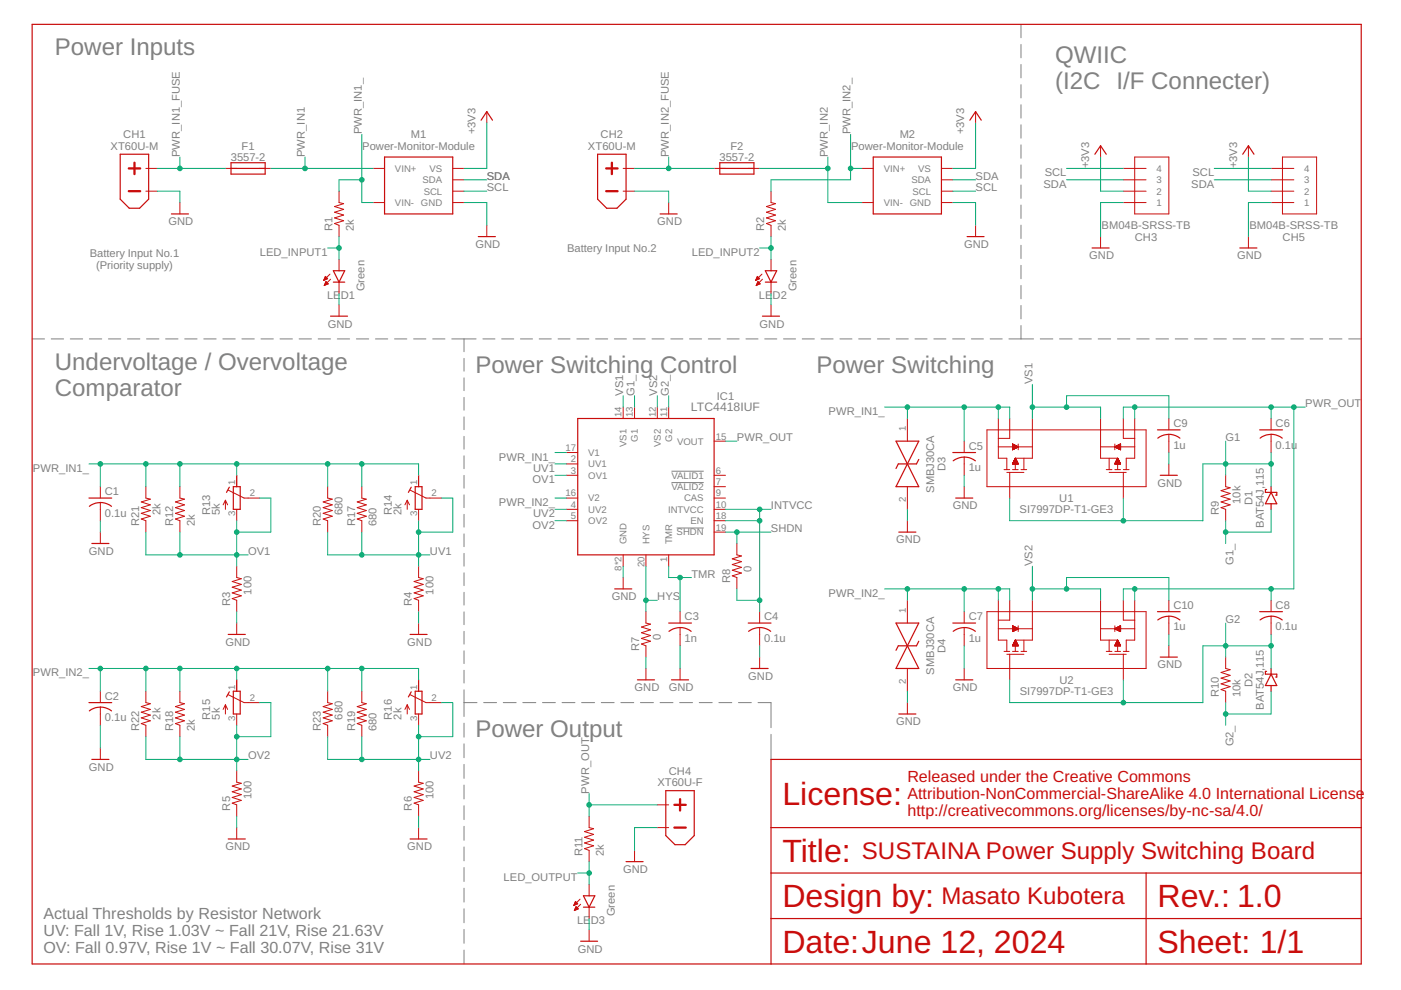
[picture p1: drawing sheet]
<svg xmlns="http://www.w3.org/2000/svg" width="297mm" height="210mm" viewBox="0 0 297 210" stroke-linecap="round" stroke-linejoin="round" font-family="sans-serif">
<g fill="none" stroke="#808080" stroke-width=".21">
<path d="M216.5 5.2v2.8M216.5 9.4v2.9M216.5 13.7v2.8M216.5 17.9v2.9M216.5 22.2v2.8M216.5 26.5v2.8M216.5 30.7v2.8M216.5 35v2.8M216.5 39.2v2.9M216.5 43.5v2.8M216.5 47.7v2.9M216.5 52v2.8"/>
<path d="M216.5 56.3v2.8M6.8 71.9h2.6M10.9 71.9h2.6M14.9 71.9h2.6M18.9 71.9h2.7M23 71.9h2.6M27 71.9h2.7M31.1 71.9h2.6M35.1 71.9h2.6M39.2 71.9h2.6M43.2 71.9h2.6M47.2 71.9h2.7"/>
<path d="M51.3 71.9h2.6M55.3 71.9h2.7M59.4 71.9h2.6M63.4 71.9h2.6M67.5 71.9h2.6M71.5 71.9h2.6M75.6 71.9h2.6M79.6 71.9h2.6M83.7 71.9h2.6M87.7 71.9h2.6M91.7 71.9h2.6M95.8 71.9h5.1"/>
<path d="M98.4 71.9v2.7M98.4 76v2.7M102.4 71.9h2.5M106.4 71.9h2.5M110.3 71.9h2.6M114.3 71.9h2.6M118.3 71.9h2.6M122.3 71.9h2.6M126.3 71.9h2.5M130.3 71.9h2.5M134.2 71.9h2.6M138.2 71.9h2.6"/>
<path d="M142.2 71.9h2.6M146.2 71.9h2.6M150.2 71.9h2.5M154.2 71.9h2.5M158.2 71.9h2.5M162.1 71.9h2.6M166.1 71.9h2.6M170.1 71.9h2.6M174.1 71.9h2.5M178.1 71.9h2.5M182.1 71.9h2.5M186 71.9h2.6"/>
<path d="M190 71.9h2.6M194 71.9h2.6M198 71.9h2.6M202 71.9h2.5M206 71.9h2.5M209.9 71.9h2.6M213.9 71.9h5.2M216.5 60.5v2.9M216.5 64.8v2.8M216.5 69v2.9M220.6 71.9h2.6M224.6 71.9h2.7"/>
<path d="M228.7 71.9h2.7M232.8 71.9h2.7M236.9 71.9h2.7M241 71.9h2.6M245.1 71.9h2.7M249.2 71.9h2.6M253.3 71.9h2.6M257.3 71.9h2.7M261.4 71.9h2.7M265.5 71.9h2.7M269.6 71.9h2.7M273.7 71.9h2.7"/>
<path d="M277.8 71.9h2.6M281.9 71.9h2.6M285.9 71.9h2.7M98.4 80.1v2.7M98.4 84.3v2.7M98.4 88.4v2.7M98.4 92.5v2.7M98.4 96.6v2.8M142.4 99.9h6.8M98.4 100.8v2.7M98.4 104.9v2.7M98.4 109.1v2.7"/>
<path d="M98.4 113.2v2.7M98.4 117.3v2.7M142.4 102.3h6.8M143.5 112h5.7M98.4 121.5v2.7M98.4 125.6v2.7M98.4 129.7v2.7M98.4 133.9v2.7M98.4 138v2.7M98.4 142.1v2.7M98.4 146.3v5.6M98.4 153.3v3"/>
<path d="M98.4 157.7v3M98.4 149h2.7M102.6 149h2.7M106.7 149h2.7M110.8 149h2.8M115 149h2.8M119.2 149h2.7M123.3 149h2.8M127.5 149h2.7M131.6 149h2.8M135.8 149h2.7M140 149h2.7"/>
<path d="M144.1 149h2.7M148.3 149h2.7M152.4 149h2.8M156.6 149h2.7M160.7 149h2.8v5.3M163.5 155.7v5.3M98.4 162.1v2.9M98.4 166.5v2.9M98.4 170.8v3M98.4 175.2v3M98.4 179.6v2.9M98.4 183.9v3"/>
<path d="M98.4 188.3v3M98.4 192.7v2.9M98.4 197.1v2.9M98.4 201.4v3"/>
</g>
<g fill="none" stroke="#c90d0c" stroke-width=".21">
<path d="M30.9 35.7h2.4M47.8 35.7h2.4M55 35.7h2.4M79.1 35.7h2.4M96 35.7h2.4M96 38.1h2.4M103.2 23.7v2.4M132.1 35.7h2.4M151.4 35.7h2.4M158.6 35.7h2.5M182.7 35.7h2.4M199.6 35.7h2.4"/>
<path d="M199.6 38.1h2.4M206.8 23.7v2.4M233.3 30.9v2.4M238.2 35.7h4.8M238.2 38.1h4.8M240.6 33.3h7.2v12.1h-7.2zM264.7 30.9v2.4M269.5 35.7h4.8M269.5 38.1h4.8M271.9 33.3h7.2v12.1h-7.2zM30.9 40.5h2.4M38.1 42.9v2.5"/>
<path d="M68.6 59.4h.1M68.7 59.3h.3M68.7 59.2h.6M68.8 59.1h.6M68.9 58.9h.4M68.9 58.8h.3M68.9 58.7h.2M69 58.6l-.4 .9M69 58.6l.5 .5-.9 .4M69 58.6h.1M69 60h.4M69 59.9h.3"/>
<path d="M69.1 59.7h.1M69.1 59.7l.5 .5-.9 .3zM70 58.1l-1.4 1.4M70.1 59.2l-1.4 1.3M71.9 40.5v2.4l1 .3-2 .6 2 .6-2 .6 2 .6-2 .6 2 .6-2 .6 1 .4v2.4M71.9 55v2.4M71.9 59.8v2.4M79.1 42.9h2.4M96 42.9h2.4M96 40.5h2.4M103.2 47.8v2.4M132.1 40.5h2.4"/>
<path d="M141.8 42.9v2.5M160.2 59.4h.1M160.3 59.3h.3M160.3 59.2h.5M160.4 59.1h.6M160.4 58.9h.5M160.5 58.8h.3M160.5 58.7h.2M160.6 60h.4M160.6 58.6l.5 .5-.9 .4zM160.6 59.9h.2M160.7 59.7h.1"/>
<path d="M160.7 59.7l.5 .5-.9 .3zM161.5 58.1l-1.3 1.4M161.6 59.2l-1.3 1.3M163.5 40.5v2.4l.9 .3-1.9 .6 1.9 .6-1.9 .6 1.9 .6-1.9 .6 1.9 .6-1.9 .6 1 .4v2.4M163.5 55v2.4M163.5 59.8v2.4M182.7 42.9h2.4M199.6 42.9h2.4M199.6 40.5h2.4M206.8 47.8v2.4M233.3 50.2v2.4M238.2 42.9h4.8"/>
<path d="M238.2 40.5h4.8M264.7 50.2v2.4M269.5 42.9h4.8M269.5 40.5h4.8M68.7 60.5h.1M68.8 60.4h.2M68.9 60.3h.4M68.9 60.2h.7M68.9 60.1h.6M71.9 64.6v2.4M160.3 60.5l.1 .1M160.4 60.4h.2"/>
<path d="M160.4 60.3h.5M160.5 60.2h.6M160.5 60.1h.6M163.5 64.6v2.4M120.1 98.4h2.4M120.1 95.9h2.4M132.1 86.3v2.4M134.5 86.3v2.4M139.4 86.3v2.4M141.8 86.3v2.4M151.4 93.5h2.4M192.4 88.7v4.8"/>
<path d="M204.4 93.5v2.4M204.4 96.9v3.9M209.3 91.1h33.7v12.1h-33.7zM211.7 88.7v8.5h1.8v2.4M211.7 94.7h7.2M212.9 99.6h1.2M214.1 88.7v4.2h-2.4M214.7 94.1v1.3M214.7 95.3h.1M214.7 94.7h1.1M214.7 94.6h.9M214.7 94.6h.8"/>
<path d="M214.7 94.5h.7M214.7 94.4l.6 .1M214.7 94.4h.5M214.7 94.3l.4 .1M214.7 94.3h.3M214.7 94.2l.2 .1M214.7 94.2h.1M214.7 94.1h.1M214.7 94.1l1.2 .6-1.2 .7M214.7 95.4h.1M214.7 99.6h1.2M214.7 98.3h1.2"/>
<path d="M214.7 98.3h1.1M214.7 98.2h1.1M214.8 98.2h1M214.8 98.1h1M214.8 95.3h-.1M214.8 98l.9 .1M214.8 98h.9M214.9 98h.8M214.9 97.9h.7M214.9 95.2l-.2 .1M214.9 97.8h.7M215 97.7h.6"/>
<path d="M215 95.2h-.3M215 97.6h.5M215.1 97.6h.4M215.1 97.5h.4M215.1 97.5h.3M215.1 95.1l-.4 .1M215.1 97.4h.3M215.2 97.4h.2M215.2 97.3h.1M215.2 95.1h-.5M215.2 97.2h.1M215.3 97.2l.6 1.2h-1.2z"/>
<path d="M215.3 97.2v2.4M215.3 95l-.6 .1M215.4 95h-.7M215.6 94.9l-.9 .1M215.6 94.9h-.9M215.8 94.8h-1.1M215.9 94.8h-1.2M215.9 94.1v1.3M216.5 99.6h1.2M217.1 97.2v2.4M218.9 88.7v8.5h-3.6M233.3 88.7v8.5h3.7"/>
<path d="M233.3 94.7h7.3M234.5 99.6h1.3M235.2 97.2v2.4M236.4 94.1v1.3M236.4 99.6h1.2M236.4 98.3h1.2M236.4 94.8h1.2M236.4 98.3h1.1M236.4 98.2h1.1M236.5 98.2h1M236.5 94.8h1.1M236.5 98.1h.9"/>
<path d="M236.5 94.7h1.1M236.5 98l.9 .1M236.5 98h.9M236.6 98h.8M236.6 94.6h1M236.6 97.9h.7M236.6 94.9h1M236.6 97.8l.7 .1M236.6 97.8h.7M236.7 94.9h.9M236.7 97.7h.6M236.7 97.7h.5"/>
<path d="M236.7 94.6h.9M236.7 97.6h.5M236.8 97.5h.4M236.8 94.5h.8M236.8 97.5h.3M236.8 95h.8M236.8 97.4h.3M236.9 97.4h.2M236.9 95h.7M236.9 97.3h.1M236.9 94.5h.7M237 97.2l.6 1.2h-1.2z"/>
<path d="M237 97.2v2.4M237 97.2h-.1M237 95.1h.6M237 94.4h.6M237.1 95.1h.5M237.1 94.4h.5M237.2 95.2h.4M237.2 94.3h.4M237.3 95.2h.3M237.3 94.3h.3M237.4 94.2h.2M237.4 95.3h.2"/>
<path d="M237.5 95.3h.1M237.6 94.1h.1M237.6 94.1v1.3M237.6 94.1l-1.2 .6 1.2 .7M238.2 88.7v4.2h2.4M238.2 99.6h1.2M240.6 88.7v8.5h-1.8v2.4M247.8 88.7v2.4M247.8 92.1v3.8M247.8 98.4v2.4M269.5 88.7v2.4M269.5 92.1v3.8"/>
<path d="M21.3 103.2v2.4M21.3 106.6v3.8M21.3 112.8v2.4M30.9 103.2v2.4l1 .2-1.9 .6 1.9 .6-1.9 .6 1.9 .6-1.9 .6 1.9 .7-1.9 .5 .9 .4v2.4M38.1 103.2v2.4l1 .2-1.9 .6 1.9 .6-1.9 .6 1.9 .6-1.9 .6 1.9 .7-1.9 .5 .9 .4v2.4M47.8 106.1v1.9M47.8 106.1l-.5 .9M47.8 106.1l.5 .9M48.4 103.9l3.4 1.7h3.2M50.2 100.8v2.4M50.2 108v2.4M69.5 103.2v2.4l.9 .2-1.9 .6 1.9 .6-1.9 .6 1.9 .6-1.9 .6 1.9 .7-1.9 .5 1 .4v2.4"/>
<path d="M76.7 103.2v2.4l1 .2-2 .6 2 .6-2 .6 2 .6-2 .6 2 .7-2 .5 1 .4v2.4M86.3 106.1v1.9M86.3 106.1l-.4 .9M86.3 106.1l.5 .9M87 103.9l3.3 1.7h3.3M88.8 100.8v2.4M88.8 108v2.4M120.1 100.8h2.4M120.1 105.6h2.4M120.1 110.4h2.4M120.1 108h2.4M132.1 117.6v2.5"/>
<path d="M136.9 117.6v2.5M141.8 117.6v2.5M151.4 112.8h2.4M151.4 100.8h2.4M151.4 103.2h2.4M151.4 105.6h2.4M151.4 110.4h2.4M151.4 108h2.4M156.2 115.2v2.4l1 .3-1.9 .6 1.9 .6-1.9 .6 1.9 .6-1.9 .6 1.9 .6-1.9 .6 .9 .3v2.5M192.4 103.2v4.8M192.4 110.4v2.4M204.4 103.2v2.4"/>
<path d="M213.5 100.2h3.6M214.1 100.2v5.4M235.2 100.2h3.6M238.2 100.2v5.4M259.9 100.8v2.4l.9 .2-1.9 .6 1.9 .6-1.9 .6 1.9 .6-1.9 .6 1.9 .6-1.9 .6 1 .4v2.4M50.2 120.1v2.3l1 .3-2 .6 2 .6-2 .6 2 .6-2 .6 2 .6-2 .6 1 .4v2.4M50.2 132.1v2.4M88.8 120.1v2.3l.9 .3-1.9 .6 1.9 .6-1.9 .6 1.9 .6-1.9 .6 1.9 .6-1.9 .6 1 .4v2.4M88.8 132.1v2.4M132.1 122.4v2.5M136.9 129.7v2.4l1 .2-1.9 .6 1.9 .6-1.9 .7 1.9 .5-1.9 .7 1.9 .6-1.9 .5 .9 .4v2.4M144.2 129.7v2.4"/>
<path d="M144.2 133.1v3.8M161.1 129.7v2.4M161.1 133.1v3.8M161.1 139.3v2.4M192.4 127.3v4.8M204.4 129.7v2.4M204.4 133.1v3.8M209.3 129.7h33.7v12h-33.7zM211.7 127.3v8.4h1.8v2.4M211.7 133.3h7.2M212.9 138.1h1.2M213.5 138.7h3.6"/>
<path d="M214.1 127.3v4.2h-2.4M214.1 138.7v5.4M214.7 132.7l1.2 .6-1.2 .6zM214.7 133.2l1.1 .1M214.7 133.2h1M214.7 133.1l.9 .1M214.7 133.1h.8M214.7 133l.7 .1M214.7 133h.6M214.7 132.9h.5M214.7 132.9h.4M214.7 132.8h.3"/>
<path d="M214.7 132.8h.2M214.7 132.7h.1M214.7 138.1h1.2M214.7 136.9h1.2M214.7 136.8h1.1M214.7 133.9h.1M214.8 136.7h1M214.8 136.6h.9M214.8 133.8l-.1 .1M214.9 136.5h.8M214.9 136.4h.7M214.9 133.8h-.2"/>
<path d="M215 136.3h.6M215 136.2h.5M215.1 133.7l-.4 .1M215.1 136.1h.4M215.1 136h.3M215.2 133.7h-.5M215.2 135.9h.2M215.2 135.8h.1M215.3 135.7l.6 1.2h-1.2zM215.3 135.7v2.4M215.3 133.6h-.6M215.5 133.5h-.8"/>
<path d="M215.6 133.5h-.9M215.7 133.4h-1M215.8 133.3l-1.1 .1M215.9 132.7v1.2M216.5 138.1h1.2M217.1 135.7v2.4M218.9 127.3v8.4l-3.7 .1M233.3 127.3v8.4h3.7M233.3 133.3h7.3M234.5 138.1h1.3M235.2 135.7v2.4M235.2 138.7h3.6"/>
<path d="M236.4 133.3l1.2-.6v1.2zM236.4 132.7v1.2M236.4 138.1h1.2M236.4 136.9h1.2M236.4 133.3h1.2M236.4 136.8h1.1M236.5 133.3h1.1M236.5 136.7h1M236.5 136.6l.9 .1M236.5 133.2h1.1M236.5 136.6h.9M236.5 133.4h1.1"/>
<path d="M236.5 136.5h.9M236.6 136.5h.8M236.6 136.4h.7M236.6 133.2h1M236.6 136.3h.7M236.7 133.5h.9M236.7 136.3h.6M236.7 136.2h.5M236.7 133.1h.9M236.7 136.1h.5M236.8 136.1h.4M236.8 136h.3"/>
<path d="M236.9 133.1h.7M236.9 135.9h.2M236.9 133.6h.7M236.9 135.9h.1M236.9 133h.7M236.9 135.8h.1M237 133.6h.6M237 135.7v2.4M237 135.7l.6 1.2h-1.2zM237 135.7h.1M237.1 133.7h.5M237.1 132.9h.5"/>
<path d="M237.2 132.9h.4M237.2 133.7h.4M237.3 132.8h.3M237.3 133.8h.3M237.4 132.8h.2M237.4 133.8h.2M237.5 132.7h.1M237.5 133.9h.1M238.2 127.3v4.2h2.4M238.2 138.7v5.4M238.2 138.1h1.2M240.6 127.3v8.4h-1.8v2.4"/>
<path d="M247.8 127.3v2.4M247.8 130.7v3.8M247.8 136.9v2.4M259.9 139.3v2.4l.9 .3-1.9 .6 1.9 .6-1.9 .6 1.9 .6-1.9 .6 1.9 .6-1.9 .6 1 .4v2.4M269.5 127.3v2.4M269.5 130.7v3.8M21.3 146.6v2.4M21.3 149.9v3.9M21.3 158.6v2.4M30.9 146.6v2.4l1 .2-1.9 .6 1.9 .6-1.9 .6 1.9 .6-1.9 .6 1.9 .6-1.9 .6 .9 .4v2.4M38.1 146.6v2.4l1 .2-1.9 .6 1.9 .6-1.9 .6 1.9 .6-1.9 .6 1.9 .6-1.9 .6 .9 .4v2.4M47.8 149.4v2"/>
<path d="M47.8 149.4l-.5 1M47.8 149.4l.5 1M48.4 147.3l3.4 1.7h3.2M50.2 144.1v2.5M50.2 151.4v2.4M69.5 146.6v2.4l.9 .2-1.9 .6 1.9 .6-1.9 .6 1.9 .6-1.9 .6 1.9 .6-1.9 .6 1 .4v2.4M76.7 146.6v2.4l1 .2-2 .6 2 .6-2 .6 2 .6-2 .6 2 .6-2 .6 1 .4v2.4M86.3 149.4v2M86.3 149.4l-.4 1M86.3 149.4l.5 1M87 147.3l3.3 1.7h3.3M88.8 144.1v2.5"/>
<path d="M88.8 151.4v2.4M136.9 141.7v2.4M144.2 141.7v2.4M192.4 141.7v4.9M192.4 149v2.4M204.4 141.7v2.4M50.2 163.4v2.4l1 .3-2 .6 2 .6-2 .6 2 .6-2 .6 2 .6-2 .6 1 .3v2.5M50.2 175.5v2.4M88.8 163.4v2.4l.9 .3-1.9 .6 1.9 .6-1.9 .6 1.9 .6-1.9 .6 1.9 .6-1.9 .6 1 .3v2.5M88.8 175.5v2.4M124.9 173.1v2.4l1 .2-2 .6 2 .6-2 .6 2 .6-2 .6 2 .6-2 .6 1 .4v2.4M139.4 170.6h2.4"/>
<path d="M139.4 175.5h2.4M121.6 192h.1M121.7 191.9h.2M121.8 191.7h.4M121.8 191.6h.6M121.8 193h.1M121.8 191.5h.6M121.9 192.9h.3M121.9 191.4h.4M121.9 192.8h.6M121.9 191.3h.3M121.9 192.7h.7"/>
<path d="M122 191.2h.1M122 192.5h.4M122 191.1l.5 .5-.9 .4zM122 192.4h.3M122.1 192.3h.1M122.1 192.2l.5 .5-.8 .4zM123 190.6l-1.4 1.4M123.1 191.7l-1.3 1.4M124.9 187.5v2.4M124.9 192.3v2.5M124.9 197.1v2.5M134.5 180.3v2.4"/>
</g>
<g fill="none" stroke="#c90d0c" stroke-width=".25">
<path d="M6.8 5.2h281.8v199.2h-281.8zM25.5 32.7h6v9.5l-1.9 2h-2.2l-1.9-2zM49 34.5h7.2v2.4h-7.2zM49 35.7h7.2M81.5 33.3h14.5v12.1h-14.5zM102 25.5l1.2-1.8 1.2 1.8M126.7 32.7h6v9.5l-1.9 2h-2.2l-1.9-2zM152.6 34.5h7.3v2.4h-7.3zM152.6 35.7h7.3M185.1 33.3h14.5v12.1h-14.5zM205.6 25.5l1.2-1.8 1.2 1.8M232.1 32.7l1.2-1.8 1.2 1.8"/>
<path d="M263.5 32.7l1.2-1.8 1.2 1.8M36.3 45.4h3.7M70.7 57.4h2.4l-1.2 2.4zM70.7 59.8h2.4M101.4 50.2h3.6M140 45.4h3.6M162.3 59.8h2.4M162.3 57.4h2.4l-1.2 2.4zM205 50.2h3.6M231.5 52.6h3.7M262.9 52.6h3.6M70.1 67h3.6"/>
<path d="M161.6 67h3.7M122.5 88.7h28.9v28.9h-28.9zM190 93.5h4.8l-4.8 9.7h4.8zM194.8 97.4l-.5 1h-3.8l-.5 .9M202 95.9h4.8M204.4 96.9l1 .1 1.4 .7M204.4 96.9l-1 .1-1.3 .7M245.4 91.1h4.8M247.8 92.1l1.5 .3 .9 .5M247.8 92.1l-1 .1-1.3 .7M267.1 91.1h4.8M269.5 92.1l1 .1 1.4 .7"/>
<path d="M269.5 92.1l-1 .1-1.3 .7M18.9 105.6h4.8M18.9 107.4a3.8 3.8 0 0 1 4.7 0M19.5 115.2h3.6M48.6 103.3l-.6 1.1M49.5 103.2h1.4v4.8h-1.4zM87.2 103.3l-.6 1.1M88 103.2h1.5v4.8h-1.5zM190.6 112.8h3.6M202.6 105.6h3.6M246 100.8h3.6M268.5 103.8h-.2v.6h2.4v.6h-.2"/>
<path d="M269.5 104.4l1.2 2.4h-2.4zM269.5 103.2v1.2M269.5 106.8v1.2M48.4 134.5h3.6M87 134.5h3.6M130.3 124.9h3.6M141.8 132.1h4.8M141.8 133.9a3.8 3.8 0 0 1 4.7 0M158.6 132.1h4.9M158.7 133.9a3.8 3.8 0 0 1 4.7 0M190 132.1h4.8l-4.8 9.6h4.8zM194.8 136l-.5 .9h-3.8l-.5 1"/>
<path d="M202 132.1h4.8M202.1 133.9a3.8 3.8 0 0 1 4.7 0M245.4 129.7h4.8M245.5 131.4a3.8 3.8 0 0 1 4.7 0M246 139.3h3.6M267.1 129.7h4.8M267.2 131.4a3.8 3.8 0 0 1 4.7 0M18.9 149h4.8M18.9 150.7a3.8 3.8 0 0 1 4.7 0M48.6 146.7l-.6 1.1M49.5 146.6h1.4v4.8h-1.4zM87.2 146.7l-.6 1.1"/>
<path d="M88 146.6h1.5v4.8h-1.5zM135.1 144.1h3.7M142.4 144.1h3.6M159.2 141.7h3.7M190.6 151.4h3.6M202.6 144.1h3.6M268.5 142.3h-.2v.6h2.4v.7h-.2M269.5 141.7v1.2M269.5 145.4v1.2M269.5 142.9l1.2 2.5h-2.4zM19.5 161h3.6M48.4 177.9h3.6"/>
<path d="M87 177.9h3.6M141.2 167.6h6v9.6l-1.9 1.9h-2.2l-1.9-1.9zM163.5 175.5h125.1M288.6 161h-125.1v43.4M123.1 199.6h3.6M123.7 189.9h2.4l-1.2 2.4zM123.7 192.3h2.4M132.7 182.7h3.7M163.5 194.8h125.1M163.5 185.1h125.1M243 185.1v19.3"/>
</g>
<path d="M27.3 35.7h2.4M28.5 34.5v2.4M128.5 35.7h2.4M129.7 34.5v2.4M27.3 40.5h2.4M128.5 40.5h2.4M143 170.6h2.4M143 175.5h2.4M144.2 169.4v2.5" fill="none" stroke="#c90d0c" stroke-width=".49"/>
<g fill="none" stroke="#0dab76" stroke-width=".21">
<path d="M33.3 35.7h14.5M38.1 33.3v2.4M57.4 35.7h21.7M64.7 33.3v2.4M76.7 38.1h-4.8v2.4M76.7 28.5v14.4h2.4M98.4 38.1h4.8M103.2 26.1v9.6h-4.8M134.5 35.7h16.9M141.8 33.3v2.4M161.1 35.7h14.4M175.5 33.3v9.6h7.2"/>
<path d="M180.3 28.5v9.6h-16.8v2.4M180.3 35.7h2.4M202 38.1h4.8M206.8 26.1v9.6h-4.8M226.1 35.7h12.1M226.1 38.1h12.1M233.3 33.3v7.2h4.9M257.5 35.7h12M257.5 38.1h12M264.7 33.3v7.2h4.8M33.3 40.5h4.8v2.4M69.5 52.6h2.4"/>
<path d="M71.9 50.2v4.8M98.4 40.5h4.8M98.4 42.9h4.8v4.9M134.5 40.5h7.3v2.4M161.1 52.6h2.4M163.5 50.2v4.8M202 40.5h4.8M202 42.9h4.8v4.9M238.2 42.9h-4.9v7.3M269.5 42.9h-4.8v7.3M71.9 62.2v2.4M163.5 62.2v2.4"/>
<path d="M18.9 98.4h69.9v2.4M21.3 98.4v4.8M30.9 98.4v4.8M38.1 98.4v4.8M50.2 98.4v2.4M69.5 98.4v4.8M76.7 98.4v4.8M117.7 98.4h2.4M117.7 95.9h2.4M132.1 83.9v2.4M134.5 83.9v2.4M139.4 83.9v2.4"/>
<path d="M141.8 83.9v2.4M153.8 93.5h2.4M187.6 86.3h26.5v2.4M192.4 86.3v2.4M204.4 86.3v7.2M211.7 86.3v2.4M218.9 86.3h14.4v2.4M218.9 81.5v7.2M226.1 86.3v-2.4h21.7v4.8M240.6 86.3v2.4M247.8 95.9v2.5M259.9 93.5v7.3"/>
<path d="M269.5 86.3v2.4M269.5 95.9v7.3M269.5 98.4h-14.5v12h-40.9v-4.8M274.3 86.3v38.6h-36.1v2.4M276.7 86.3h-38.5v2.4M21.3 110.4v2.4M30.9 112.8v4.8h21.7M38.1 112.8v4.8M50.2 110.4v9.7M55 105.6h2.4v7.2h-7.2M69.5 112.8v4.8h21.7M76.7 112.8v4.8"/>
<path d="M88.8 110.4v9.7M93.6 105.6h2.4v7.2h-7.2M117.7 110.4h2.4M117.7 105.6h2.4M117.7 100.8h2.4M117.7 108h2.4M153.8 110.4h7.3M153.8 112.8h9.7M153.8 108h9.7M156.2 112.8v2.4M161.1 108v21.7M192.4 108v2.4"/>
<path d="M204.4 100.8v2.4M238.2 105.6v4.8M259.9 110.4v4.8M269.5 108v4.8h-9.6M50.2 129.7v2.4M88.8 129.7v2.4M132.1 120.1v2.3M136.9 120.1v9.6M136.9 139.3v2.4M136.9 127.3h2.5M141.8 120.1v2.3h4.8M144.2 122.4v7.3"/>
<path d="M144.2 136.9v4.8M156.2 124.9v2.4h4.9M161.1 136.9v2.4M187.6 124.9h26.5v2.4M192.4 124.9v2.4M204.4 124.9v4.8M204.4 136.9v4.8M211.7 124.9v2.4M218.9 124.9h14.4v2.4M218.9 120.1v7.2M226.1 124.9v-2.5h21.7v4.9M240.6 124.9v2.4"/>
<path d="M247.8 134.5v2.4M259.9 132.1v7.2M269.5 136.9h-14.5v12.1h-40.9v-4.9M269.5 124.9v2.4M269.5 134.5v7.2M18.9 141.7h69.9v2.4M21.3 141.7v4.9M21.3 153.8v4.8M30.9 141.7v4.9M30.9 156.2v4.8h21.7M38.1 141.7v4.9M38.1 156.2v4.8"/>
<path d="M50.2 141.7v2.4M50.2 153.8v9.6M55 149h2.4v7.2h-7.2M69.5 141.7v4.9M69.5 156.2v4.8h21.7M76.7 141.7v4.9M76.7 156.2v4.8M88.8 153.8v9.6M93.6 149h2.4v7.2h-7.2M192.4 146.6v2.4M238.2 144.1v4.9M259.9 149v4.8"/>
<path d="M269.5 146.6v4.8h-9.6M50.2 173.1v2.4M88.8 173.1v2.4M124.9 168.2v4.9M124.9 170.6h14.5M139.4 175.5h-4.9v4.8M122.5 185.1h2.4M124.9 182.7v4.8M124.9 194.8v2.3"/>
</g>
<g fill="#0dab76" stroke="#0dab76" stroke-width=".21">
<circle cx="38.1" cy="35.7" r=".49"/>
<circle cx="141.8" cy="35.7" r=".49"/>
<circle cx="163.5" cy="52.6" r=".49"/>
<circle cx="71.9" cy="52.6" r=".49"/>
<circle cx="124.9" cy="185.1" r=".49"/>
<circle cx="218.9" cy="124.9" r=".49"/>
<circle cx="226.1" cy="124.9" r=".49"/>
<circle cx="269.5" cy="136.9" r=".49"/>
<circle cx="259.9" cy="136.9" r=".49"/>
<circle cx="238.2" cy="149" r=".49"/>
<circle cx="238.2" cy="110.4" r=".49"/>
<circle cx="269.5" cy="98.4" r=".49"/>
<circle cx="259.9" cy="98.4" r=".49"/>
<circle cx="64.7" cy="35.7" r=".49"/>
<circle cx="218.9" cy="86.3" r=".49"/>
<circle cx="226.1" cy="86.3" r=".49"/>
<circle cx="240.6" cy="86.3" r=".49"/>
<circle cx="274.3" cy="86.3" r=".49"/>
<circle cx="240.6" cy="124.9" r=".49"/>
<circle cx="269.5" cy="124.9" r=".49"/>
<circle cx="269.5" cy="86.3" r=".49"/>
<circle cx="124.9" cy="170.6" r=".49"/>
<circle cx="76.7" cy="38.1" r=".49"/>
<circle cx="50.2" cy="98.4" r=".49"/>
<circle cx="21.3" cy="98.4" r=".49"/>
<circle cx="38.1" cy="98.4" r=".49"/>
<circle cx="76.7" cy="98.4" r=".49"/>
<circle cx="69.5" cy="98.4" r=".49"/>
<circle cx="30.9" cy="98.4" r=".49"/>
<circle cx="192.4" cy="86.3" r=".49"/>
<circle cx="204.4" cy="86.3" r=".49"/>
<circle cx="211.7" cy="86.3" r=".49"/>
<circle cx="175.5" cy="35.7" r=".49"/>
<circle cx="50.2" cy="117.6" r=".49"/>
<circle cx="50.2" cy="112.8" r=".49"/>
<circle cx="38.1" cy="117.6" r=".49"/>
<circle cx="88.8" cy="117.6" r=".49"/>
<circle cx="88.8" cy="112.8" r=".49"/>
<circle cx="76.7" cy="117.6" r=".49"/>
<circle cx="88.8" cy="161" r=".49"/>
<circle cx="88.8" cy="156.2" r=".49"/>
<circle cx="76.7" cy="161" r=".49"/>
<circle cx="50.2" cy="161" r=".49"/>
<circle cx="50.2" cy="156.2" r=".49"/>
<circle cx="38.1" cy="161" r=".49"/>
<circle cx="259.9" cy="151.4" r=".49"/>
<circle cx="259.9" cy="112.8" r=".49"/>
<circle cx="136.9" cy="127.3" r=".49"/>
<circle cx="161.1" cy="110.4" r=".49"/>
<circle cx="161.1" cy="108" r=".49"/>
<circle cx="161.1" cy="127.3" r=".49"/>
<circle cx="144.2" cy="122.4" r=".49"/>
<circle cx="156.2" cy="112.8" r=".49"/>
<circle cx="180.3" cy="35.7" r=".49"/>
<circle cx="50.2" cy="141.7" r=".49"/>
<circle cx="21.3" cy="141.7" r=".49"/>
<circle cx="38.1" cy="141.7" r=".49"/>
<circle cx="76.7" cy="141.7" r=".49"/>
<circle cx="30.9" cy="141.7" r=".49"/>
<circle cx="69.5" cy="141.7" r=".49"/>
<circle cx="211.7" cy="124.9" r=".49"/>
<circle cx="204.4" cy="124.9" r=".49"/>
<circle cx="192.4" cy="124.9" r=".49"/>
</g>
<g font-size="6.8" fill="#c90d0c">
<text x="165.9" y="170.7">License:</text>
<text x="165.9" y="182.7">Title:</text>
<text x="165.9" y="192.3">Design by:</text>
<text x="245.4" y="192.3">Rev.: 1.0</text>
<text x="165.9" y="202">Date:June 12, 2024</text>
<text x="245.4" y="202">Sheet: 1/1</text>
</g>
<g font-size="5.1" fill="#808080">
<text x="11.6" y="11.6">Power Inputs</text>
<text x="223.7" y="13.4">QWIIC</text>
<text x="223.7" y="18.8">(I2C I/F Connecter)</text>
<text x="11.6" y="78.5">Undervoltage / Overvoltage</text>
<text x="11.6" y="83.9">Comparator</text>
<text x="100.8" y="79.1">Power Switching Control</text>
<text x="173.1" y="79.1">Power Switching</text>
<text x="100.8" y="156.2">Power Output</text>
</g>
<g font-size="5.1" fill="#c90d0c">
<text x="182.7" y="182.1">SUSTAINA Power Supply Switching Board</text>
<text x="199.6" y="191.7">Masato Kubotera</text>
</g>
<g font-size="3.4" fill="#c90d0c">
<text x="192.4" y="165.8">Released under the Creative Commons</text>
<text x="192.4" y="169.4">Attribution-NonCommercial-ShareAlike 4.0 International License</text>
<text x="192.4" y="173.1">http://creativecommons.org/licenses/by-nc-sa/4.0/</text>
</g>
<g font-size="3.4" fill="#808080">
<text x="9.2" y="194.8">Actual Thresholds by Resistor Network</text>
<text x="9.2" y="198.4">UV: Fall 1V, Rise 1.03V ~ Fall 21V, Rise 21.63V</text>
<text x="9.2" y="202">OV: Fall 0.97V, Rise 1V ~ Fall 30.07V, Rise 31V</text>
</g>
<text font-size="2.6" fill="#808080" x="146.5" y="87.2">LTC4418IUF</text>
<g font-size="2.4" fill="#808080">
<text x="26.1" y="29.3">CH1</text>
<text x="76.7" y="28.5" transform="rotate(-90 76.7 28.5)">PWR_IN1_</text>
<text x="87.1" y="29.3">M1</text>
<text x="100.8" y="28.5" transform="rotate(-90 100.8 28.5)">+3V3</text>
<text x="127.4" y="29.3">CH2</text>
<text x="180.3" y="28.5" transform="rotate(-90 180.3 28.5)">PWR_IN2_</text>
<text x="190.8" y="29.3">M2</text>
<text x="204.4" y="28.5" transform="rotate(-90 204.4 28.5)">+3V3</text>
<text x="23.4" y="31.7">XT60U-M</text>
<text x="38.1" y="33.3" transform="rotate(-90 38.1 33.3)">PWR_IN1_FUSE</text>
<text x="48.9" y="34.2">3557-2</text>
<text x="51.2" y="31.7">F1</text>
<text x="64.7" y="33.3" transform="rotate(-90 64.7 33.3)">PWR_IN1</text>
<text x="76.8" y="31.7">Power-Monitor-Module</text>
<text x="124.7" y="31.7">XT60U-M</text>
<text x="141.8" y="33.3" transform="rotate(-90 141.8 33.3)">PWR_IN2_FUSE</text>
<text x="152.6" y="34.2">3557-2</text>
<text x="154.9" y="31.7">F2</text>
<text x="175.5" y="33.3" transform="rotate(-90 175.5 33.3)">PWR_IN2</text>
<text x="180.4" y="31.7">Power-Monitor-Module</text>
<text x="230.9" y="35.7" transform="rotate(-90 230.9 35.7)">+3V3</text>
<text x="262.3" y="35.7" transform="rotate(-90 262.3 35.7)">+3V3</text>
<text x="103.2" y="40.5">SCL</text>
<text x="103.2" y="38.1">SDA</text>
<text x="206.8" y="40.5">SCL</text>
<text x="206.8" y="38.1">SDA</text>
<text x="221.2" y="39.8">SDA</text>
<text x="221.5" y="37.4">SCL</text>
<text x="252.6" y="39.8">SDA</text>
<text x="252.8" y="37.4">SCL</text>
<text x="35.7" y="47.8">GND</text>
<text x="139.4" y="47.8">GND</text>
<text x="70.5" y="49" transform="rotate(-90 70.5 49)">R1</text>
<text x="75" y="49" transform="rotate(-90 75 49)">2k</text>
<text x="100.8" y="52.6">GND</text>
<text x="120.2" y="53.4">Battery Input No.2</text>
<text x="162" y="49" transform="rotate(-90 162 49)">R2</text>
<text x="166.6" y="49" transform="rotate(-90 166.6 49)">2k</text>
<text x="204.4" y="52.6">GND</text>
<text x="233.6" y="48.6">BM04B-SRSS-TB</text>
<text x="240.6" y="51">CH3</text>
<text x="264.9" y="48.6">BM04B-SRSS-TB</text>
<text x="271.9" y="51">CH5</text>
<text x="19" y="54.6">Battery Input No.1</text>
<text x="20.4" y="57.1">(Priority supply)</text>
<text x="55.1" y="54.3">LED_INPUT1</text>
<text x="146.7" y="54.3">LED_INPUT2</text>
<text x="230.9" y="55">GND</text>
<text x="262.3" y="55">GND</text>
<text x="69.3" y="63.4">LE</text>
<text x="72.2" y="63.4">D1</text>
<text x="77.3" y="61.7" transform="rotate(-90 77.3 61.7)">Green</text>
<text x="160.9" y="63.4">LE</text>
<text x="163.8" y="63.4">D2</text>
<text x="168.9" y="61.7" transform="rotate(-90 168.9 61.7)">Green</text>
<text x="69.5" y="69.4">GND</text>
<text x="161.1" y="69.4">GND</text>
<text x="132.1" y="83.9" transform="rotate(-90 132.1 83.9)">VS1</text>
<text x="134.5" y="83.9" transform="rotate(-90 134.5 83.9)">G1_</text>
<text x="139.4" y="83.9" transform="rotate(-90 139.4 83.9)">VS2</text>
<text x="141.8" y="83.9" transform="rotate(-90 141.8 83.9)">G2_</text>
<text x="218.9" y="81.5" transform="rotate(-90 218.9 81.5)">VS1</text>
<text x="152" y="84.8">IC1</text>
<text x="175.7" y="88">PWR_IN1_</text>
<text x="276.7" y="86.3">PWR_OUT</text>
<text x="156.2" y="93.5">PWR_OUT</text>
<text x="205.4" y="95.4">C5</text>
<text x="248.8" y="95.1">1u</text>
<text x="248.8" y="90.5">C9</text>
<text x="259.9" y="93.5">G1</text>
<text x="270.5" y="95.1">0.1u</text>
<text x="270.5" y="90.5">C6</text>
<text x="7" y="100.1">PWR_IN1_</text>
<text x="105.8" y="97.6">PWR_IN1_</text>
<text x="113.1" y="100.1">UV1</text>
<text x="200.5" y="99.9" transform="rotate(-90 200.5 99.9)">D3</text>
<text x="205.4" y="99.9">1u</text>
<text x="22.2" y="105">C1</text>
<text x="105.8" y="107.3">PWR_IN2_</text>
<text x="112.9" y="102.5">OV1</text>
<text x="198" y="104.5" transform="rotate(-90 198 104.5)">SMBJ30CA</text>
<text x="224.6" y="106.4">U1</text>
<text x="245.4" y="103.2">GND</text>
<text x="263" y="106.8" transform="rotate(-90 263 106.8)">10k</text>
<text x="265.5" y="107.1" transform="rotate(-90 265.5 107.1)">D1</text>
<text x="22.2" y="109.6">0.1u</text>
<text x="29.5" y="111.6" transform="rotate(-90 29.5 111.6)">R21</text>
<text x="34" y="109.2" transform="rotate(-90 34 109.2)">2k</text>
<text x="36.7" y="111.6" transform="rotate(-90 36.7 111.6)">R12</text>
<text x="41.3" y="111.6" transform="rotate(-90 41.3 111.6)">2k</text>
<text x="44.5" y="109.2" transform="rotate(-90 44.5 109.2)">R13</text>
<text x="46.6" y="109.2" transform="rotate(-90 46.6 109.2)">5k</text>
<text x="68.1" y="111.6" transform="rotate(-90 68.1 111.6)">R20</text>
<text x="72.6" y="109.2" transform="rotate(-90 72.6 109.2)">680</text>
<text x="75.3" y="111.6" transform="rotate(-90 75.3 111.6)">R17</text>
<text x="79.8" y="111.6" transform="rotate(-90 79.8 111.6)">680</text>
<text x="83.1" y="109.2" transform="rotate(-90 83.1 109.2)">R14</text>
<text x="85.1" y="109.2" transform="rotate(-90 85.1 109.2)">2k</text>
<text x="112.9" y="112.1">OV2</text>
<text x="113.1" y="109.7">UV2</text>
<text x="163.5" y="108">INTVCC</text>
<text x="163.5" y="112.8">SHDN</text>
<text x="202" y="108">GND</text>
<text x="216.2" y="108.8">SI7997DP-T1-GE3</text>
<text x="258.4" y="109.2" transform="rotate(-90 258.4 109.2)">R9</text>
<text x="267.9" y="111.9" transform="rotate(-90 267.9 111.9)">BAT54J,115</text>
<text x="18.9" y="117.6">GND</text>
<text x="52.6" y="117.6">OV1</text>
<text x="91.2" y="117.6">UV1</text>
<text x="190" y="115.2">GND</text>
<text x="261.6" y="119.7" transform="rotate(-90 261.6 119.7)">G1_</text>
<text x="146.6" y="122.5">TMR</text>
<text x="154.8" y="123.7" transform="rotate(-90 154.8 123.7)">R8</text>
<text x="159.4" y="121.3" transform="rotate(-90 159.4 121.3)">0</text>
<text x="218.9" y="120.1" transform="rotate(-90 218.9 120.1)">VS2</text>
<text x="48.8" y="128.5" transform="rotate(-90 48.8 128.5)">R3</text>
<text x="53.3" y="126.1" transform="rotate(-90 53.3 126.1)">100</text>
<text x="87.3" y="128.5" transform="rotate(-90 87.3 128.5)">R4</text>
<text x="91.9" y="126.1" transform="rotate(-90 91.9 126.1)">100</text>
<text x="129.7" y="127.3">GND</text>
<text x="139.4" y="127.3">HYS</text>
<text x="145.1" y="131.5">C3</text>
<text x="162" y="131.5">C4</text>
<text x="175.7" y="126.6">PWR_IN2_</text>
<text x="205.4" y="131.5">C7</text>
<text x="248.8" y="129.1">C10</text>
<text x="270.5" y="129.1">C8</text>
<text x="47.8" y="136.9">GND</text>
<text x="86.3" y="136.9">GND</text>
<text x="140.1" y="135.7" transform="rotate(-90 140.1 135.7)">0</text>
<text x="145.1" y="136.1">1n</text>
<text x="162" y="136.1">0.1u</text>
<text x="205.4" y="136.1">1u</text>
<text x="248.8" y="133.7">1u</text>
<text x="259.9" y="132.1">G2</text>
<text x="270.5" y="133.7">0.1u</text>
<text x="7" y="143.4">PWR_IN2_</text>
<text x="135.5" y="138.1" transform="rotate(-90 135.5 138.1)">R7</text>
<text x="198" y="143.1" transform="rotate(-90 198 143.1)">SMBJ30CA</text>
<text x="200.5" y="138.4" transform="rotate(-90 200.5 138.4)">D4</text>
<text x="245.4" y="141.7">GND</text>
<text x="22.2" y="148.4">C2</text>
<text x="134.5" y="146.6">GND</text>
<text x="141.8" y="146.6">GND</text>
<text x="158.6" y="144.1">GND</text>
<text x="202" y="146.6">GND</text>
<text x="216.2" y="147.4">SI7997DP-T1-GE3</text>
<text x="224.6" y="145">U2</text>
<text x="258.4" y="147.8" transform="rotate(-90 258.4 147.8)">R10</text>
<text x="263" y="147.8" transform="rotate(-90 263 147.8)">10k</text>
<text x="265.5" y="145.6" transform="rotate(-90 265.5 145.6)">D2</text>
<text x="22.2" y="152.9">0.1u</text>
<text x="29.5" y="155" transform="rotate(-90 29.5 155)">R22</text>
<text x="34" y="152.6" transform="rotate(-90 34 152.6)">2k</text>
<text x="36.7" y="155" transform="rotate(-90 36.7 155)">R18</text>
<text x="41.3" y="155" transform="rotate(-90 41.3 155)">2k</text>
<text x="44.5" y="152.6" transform="rotate(-90 44.5 152.6)">R15</text>
<text x="46.6" y="152.6" transform="rotate(-90 46.6 152.6)">5k</text>
<text x="68.1" y="155" transform="rotate(-90 68.1 155)">R23</text>
<text x="72.6" y="152.6" transform="rotate(-90 72.6 152.6)">680</text>
<text x="75.3" y="155" transform="rotate(-90 75.3 155)">R19</text>
<text x="79.8" y="155" transform="rotate(-90 79.8 155)">680</text>
<text x="83.1" y="152.6" transform="rotate(-90 83.1 152.6)">R16</text>
<text x="85.1" y="152.6" transform="rotate(-90 85.1 152.6)">2k</text>
<text x="190" y="153.8">GND</text>
<text x="267.9" y="150.5" transform="rotate(-90 267.9 150.5)">BAT54J,115</text>
<text x="52.6" y="161">OV2</text>
<text x="91.2" y="161">UV2</text>
<text x="261.6" y="158.3" transform="rotate(-90 261.6 158.3)">G2_</text>
<text x="18.9" y="163.4">GND</text>
<text x="139.4" y="166.7">XT60U-F</text>
<text x="141.8" y="164.3">CH4</text>
<text x="48.8" y="171.9" transform="rotate(-90 48.8 171.9)">R5</text>
<text x="53.3" y="169.4" transform="rotate(-90 53.3 169.4)">100</text>
<text x="87.3" y="171.9" transform="rotate(-90 87.3 171.9)">R6</text>
<text x="91.9" y="169.4" transform="rotate(-90 91.9 169.4)">100</text>
<text x="124.9" y="168.2" transform="rotate(-90 124.9 168.2)">PWR_OUT</text>
<text x="47.8" y="180.3">GND</text>
<text x="86.3" y="180.3">GND</text>
<text x="123.5" y="181.5" transform="rotate(-90 123.5 181.5)">R11</text>
<text x="128" y="181.5" transform="rotate(-90 128 181.5)">2k</text>
<text x="132.1" y="185.1">GND</text>
<text x="106.8" y="186.8">LED_OUTPUT</text>
<text x="122.3" y="196">LE</text>
<text x="125.2" y="196">D3</text>
<text x="130.3" y="194.3" transform="rotate(-90 130.3 194.3)">Green</text>
<text x="122.5" y="202">GND</text>
</g>
<g font-size="2" fill="#808080">
<text x="83.7" y="36.4">VIN+</text>
<text x="89.6" y="38.8">SDA</text>
<text x="89.8" y="41.3">SCL</text>
<text x="91.1" y="36.4">VS</text>
<text x="187.4" y="36.4">VIN+</text>
<text x="193.2" y="38.8">SDA</text>
<text x="193.5" y="41.3">SCL</text>
<text x="194.7" y="36.4">VS</text>
<text x="245.2" y="41.3">2</text>
<text x="245.2" y="38.8">3</text>
<text x="245.2" y="36.4">4</text>
<text x="276.5" y="41.3">2</text>
<text x="276.5" y="38.8">3</text>
<text x="276.5" y="36.4">4</text>
<text x="83.7" y="43.7">VIN-</text>
<text x="89.3" y="43.7">GND</text>
<text x="187.4" y="43.7">VIN-</text>
<text x="192.9" y="43.7">GND</text>
<text x="245.2" y="43.7">1</text>
<text x="276.5" y="43.7">1</text>
<text x="131.8" y="88.4" transform="rotate(-90 131.8 88.4)">14</text>
<text x="134.2" y="88.4" transform="rotate(-90 134.2 88.4)">13</text>
<text x="139" y="88.4" transform="rotate(-90 139 88.4)">12</text>
<text x="141.4" y="88.4" transform="rotate(-90 141.4 88.4)">11</text>
<text x="119.9" y="95.6">17</text>
<text x="132.8" y="94.8" transform="rotate(-90 132.8 94.8)">VS1</text>
<text x="135.3" y="93.7" transform="rotate(-90 135.3 93.7)">G1</text>
<text x="140.1" y="94.8" transform="rotate(-90 140.1 94.8)">VS2</text>
<text x="142.5" y="93.7" transform="rotate(-90 142.5 93.7)">G2</text>
<text x="143.5" y="94.3">VOUT</text>
<text x="151.7" y="93.2">15</text>
<text x="192" y="91.3" transform="rotate(-90 192 91.3)">1</text>
<text x="121" y="100.4">3</text>
<text x="121" y="98">2</text>
<text x="124.7" y="101.5">OV1</text>
<text x="124.7" y="99.1">UV1</text>
<text x="124.7" y="96.7">V1</text>
<text x="142.4" y="101.5">VALID1</text>
<text x="151.7" y="100.4">6</text>
<text x="49.9" y="102.8" transform="rotate(-90 49.9 102.8)">1</text>
<text x="52.9" y="105.3">2</text>
<text x="88.4" y="102.8" transform="rotate(-90 88.4 102.8)">1</text>
<text x="91.5" y="105.3">2</text>
<text x="119.9" y="105.3">16</text>
<text x="121" y="107.7">4</text>
<text x="124.7" y="106.3">V2</text>
<text x="142.4" y="103.9">VALID2</text>
<text x="145" y="106.3">CAS</text>
<text x="151.7" y="102.8">7</text>
<text x="151.7" y="105.3">9</text>
<text x="151.7" y="107.7">10</text>
<text x="192" y="106.5" transform="rotate(-90 192 106.5)">2</text>
<text x="49.9" y="109.5" transform="rotate(-90 49.9 109.5)">3</text>
<text x="88.4" y="109.5" transform="rotate(-90 88.4 109.5)">3</text>
<text x="121" y="110.1">5</text>
<text x="124.7" y="111.1">OV2</text>
<text x="124.7" y="108.7">UV2</text>
<text x="141.6" y="108.7">INTVCC</text>
<text x="143.5" y="113.5">SHDN</text>
<text x="146.4" y="111.1">EN</text>
<text x="151.7" y="112.5">19</text>
<text x="151.7" y="110.1">18</text>
<text x="132.9" y="115.4" transform="rotate(-90 132.9 115.4)">GND</text>
<text x="137.7" y="115.4" transform="rotate(-90 137.7 115.4)">HYS</text>
<text x="141.4" y="119.1" transform="rotate(-90 141.4 119.1)">1</text>
<text x="142.5" y="115.4" transform="rotate(-90 142.5 115.4)">TMR</text>
<text x="131.8" y="121" transform="rotate(-90 131.8 121)">8*2</text>
<text x="136.6" y="120.2" transform="rotate(-90 136.6 120.2)">20</text>
<text x="192" y="129.9" transform="rotate(-90 192 129.9)">1</text>
<text x="49.9" y="146.2" transform="rotate(-90 49.9 146.2)">1</text>
<text x="52.9" y="148.6">2</text>
<text x="88.4" y="146.2" transform="rotate(-90 88.4 146.2)">1</text>
<text x="91.5" y="148.6">2</text>
<text x="192" y="145.1" transform="rotate(-90 192 145.1)">2</text>
<text x="49.9" y="152.8" transform="rotate(-90 49.9 152.8)">3</text>
<text x="88.4" y="152.8" transform="rotate(-90 88.4 152.8)">3</text>
</g>
</svg>
